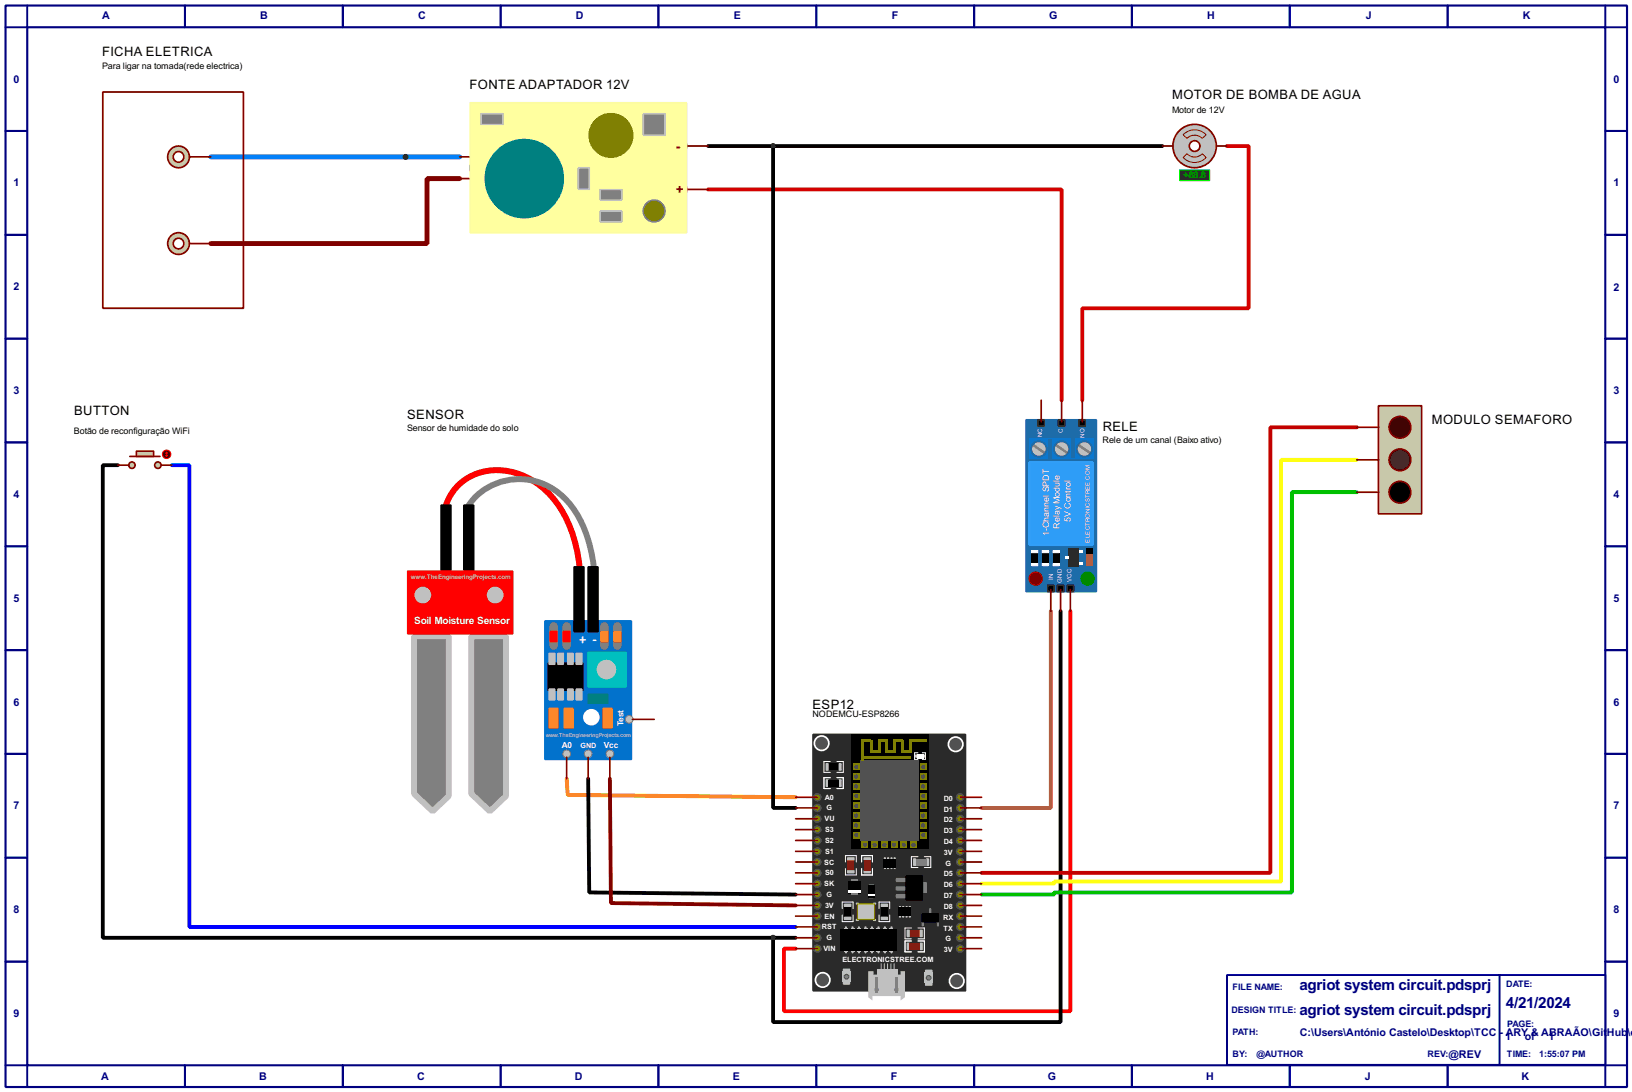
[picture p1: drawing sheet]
<svg xmlns="http://www.w3.org/2000/svg" width="383mm" height="256mm" viewBox="0 0 383 256" stroke-linecap="round" stroke-linejoin="round" font-family="sans-serif">
<path d="M1.3 1.3h381v254h-381zM6.4 6.4h370.8v243.8h-370.8z" fill="none" stroke="#000080" stroke-width=".5"/>
<g fill="none" stroke="#000080" stroke-width=".45">
<path d="M6.4 1.3v5.1h-5.1M43.5 1.3v5.1M80.6 1.3v5.1M117.7 1.3v5.1M154.7 1.3v5.1M191.8 1.3v5.1M228.9 1.3v5.1M266 1.3v5.1M303.1 1.3v5.1M340.2 1.3v5.1M377.2 1.3v5.1h5.1M1.3 30.8h5.1"/>
<path d="M377.2 30.8h5.1M1.3 55.2h5.1M377.2 55.2h5.1M1.3 79.6h5.1M377.2 79.6h5.1M1.3 103.9h5.1M377.2 103.9h5.1M1.3 128.3h5.1M377.2 128.3h5.1M1.3 152.7h5.1M377.2 152.7h5.1M1.3 177.1h5.1"/>
<path d="M377.2 177.1h5.1M1.3 201.5h5.1M377.2 201.5h5.1M1.3 225.9h5.1M377.2 225.9h5.1M1.3 250.2h5.1v5.1M43.5 250.2v5.1M80.6 250.2v5.1M117.7 250.2v5.1M154.7 250.2v5.1M191.8 250.2v5.1M228.9 250.2v5.1"/>
<path d="M266 250.2v5.1M303.1 250.2v5.1M340.2 250.2v5.1M382.3 250.2h-5.1v5.1"/>
</g>
<path d="M288.3 229h88.9v21.1h-88.9z" fill="#fff" stroke="#000080" stroke-width=".45"/>
<path d="M352.4 229v21.1" fill="none" stroke="#000080" stroke-width=".45"/>
<path d="M40.4 109.3h4.1v108.4h142.5" fill="none" stroke="#00f" stroke-width=".9"/>
<path d="M133.2 182.9l.2 3.8 53.6 .6" fill="none" stroke="#ff8000" stroke-width=".9"/>
<path d="M166.4 34.3h106.7M181.7 34.3v155.5h5.3M27.7 109.3h-3.5v111h157.5M249.2 143.6v96.5h-67.5v-19.8M138.2 182.9l.3 26.7 48.5 .5M181.7 220.3h5.3" fill="none" stroke="#000" stroke-width=".9"/>
<path d="M143.3 182.9l.3 29.2 43.4 .6" fill="none" stroke="#800000" stroke-width=".9"/>
<path d="M246.9 143.6v46.2h-16.2" fill="none" stroke="#c06000" stroke-width=".9"/>
<path d="M251.5 143.6v93.9h-67.3v-14.7h2.8" fill="none" stroke="#f00" stroke-width=".9"/>
<path d="M318.8 100.4h-20.3v104.6h-67.8" fill="none" stroke="#c40000" stroke-width=".9"/>
<path d="M318.8 108h-17.8v99.1h-53.3v.5h-17" fill="none" stroke="#ff0" stroke-width=".9"/>
<path d="M318.8 115.6h-15.2v94h-55.9v.5h-17" fill="none" stroke="#00c000" stroke-width=".9"/>
<path d="M288.3 34.3h5.1v38.1h-39.1v21.6M166.4 44.5h83.1v49.5" fill="none" stroke="#d50000" stroke-width=".9"/>
<path d="M108 42h-7.6v15.2h-50.8" fill="none" stroke="#800000" stroke-width="1.2"/>
<path d="M49.6 36.9h58.4" fill="none" stroke="#0080ff" stroke-width="1.2"/>
<path d="M191.1 172.5h35.8v60.2h-35.8z" fill="#2a2a2a" stroke="#2a2a2a" stroke-width=".4"/>
<path d="M200 172.5h18.2v26.9h-18.2z" fill="#000"/>
<path d="M202.2 178.6h13.8v18.8h-13.8z" fill="#515151"/>
<g fill="#b3b300">
<path d="M202.5 173.8h.5v4.8h-.5z"/>
<path d="M200.5 190.8h1.5v1.5h-1.5z"/>
</g>
<circle cx="201.2" cy="191.6" r=".55" fill="#515151"/>
<path d="M200.5 188.5h1.5v1.5h-1.5z" fill="#b3b300"/>
<circle cx="201.2" cy="189.3" r=".55" fill="#515151"/>
<path d="M200.5 186.2h1.5v1.6h-1.5z" fill="#b3b300"/>
<circle cx="201.2" cy="187" r=".55" fill="#515151"/>
<path d="M200.5 184h1.5v1.5h-1.5z" fill="#b3b300"/>
<circle cx="201.2" cy="184.7" r=".55" fill="#515151"/>
<path d="M200.5 181.7h1.5v1.5h-1.5z" fill="#b3b300"/>
<circle cx="201.2" cy="182.4" r=".55" fill="#515151"/>
<path d="M200.5 179.4h1.5v1.5h-1.5z" fill="#b3b300"/>
<circle cx="201.2" cy="180.1" r=".55" fill="#515151"/>
<path d="M200.5 193.1h1.5v1.5h-1.5z" fill="#b3b300"/>
<circle cx="201.2" cy="193.9" r=".55" fill="#515151"/>
<path d="M200.5 195.4h1.5v1.5h-1.5z" fill="#b3b300"/>
<circle cx="201.2" cy="196.1" r=".55" fill="#515151"/>
<path d="M202.5 197.7h1.5v1.5h-1.5z" fill="#b3b300"/>
<circle cx="203.2" cy="198.4" r=".55" fill="#515151"/>
<path d="M204.8 197.7h1.5v1.5h-1.5z" fill="#b3b300"/>
<circle cx="205.5" cy="198.4" r=".55" fill="#515151"/>
<path d="M207.1 197.7h1.5v1.5h-1.5z" fill="#b3b300"/>
<circle cx="207.8" cy="198.4" r=".55" fill="#515151"/>
<path d="M209.4 197.7h1.5v1.5h-1.5z" fill="#b3b300"/>
<circle cx="210.1" cy="198.4" r=".55" fill="#515151"/>
<path d="M211.6 197.7h1.6v1.5h-1.6z" fill="#b3b300"/>
<circle cx="212.3" cy="198.4" r=".55" fill="#515151"/>
<path d="M213.9 197.7h1.5v1.5h-1.5z" fill="#b3b300"/>
<circle cx="214.6" cy="198.4" r=".55" fill="#515151"/>
<path d="M216.2 190.8h1.5v1.5h-1.5z" fill="#b3b300"/>
<circle cx="216.9" cy="191.6" r=".55" fill="#515151"/>
<path d="M216.2 188.5h1.5v1.5h-1.5z" fill="#b3b300"/>
<circle cx="216.9" cy="189.3" r=".55" fill="#515151"/>
<path d="M216.2 186.2h1.5v1.6h-1.5z" fill="#b3b300"/>
<circle cx="216.9" cy="187" r=".55" fill="#515151"/>
<path d="M216.2 184h1.5v1.5h-1.5z" fill="#b3b300"/>
<circle cx="216.9" cy="184.7" r=".55" fill="#515151"/>
<path d="M216.2 181.7h1.5v1.5h-1.5z" fill="#b3b300"/>
<circle cx="216.9" cy="182.4" r=".55" fill="#515151"/>
<path d="M216.2 179.4h1.5v1.5h-1.5z" fill="#b3b300"/>
<circle cx="216.9" cy="180.1" r=".55" fill="#515151"/>
<path d="M216.2 193.1h1.5v1.5h-1.5z" fill="#b3b300"/>
<circle cx="216.9" cy="193.9" r=".55" fill="#515151"/>
<path d="M216.2 195.4h1.5v1.5h-1.5z" fill="#b3b300"/>
<circle cx="216.9" cy="196.1" r=".55" fill="#515151"/>
<g fill="#b3b300">
<path d="M202.5 173.8h2.3v.5h-2.3z"/>
<path d="M202.5 177.6h11.7v.5h-11.7z"/>
<path d="M204.5 173.8h.5v3h-.5z"/>
<path d="M204.5 176.3h2.3v.5h-2.3z"/>
<path d="M206.3 173.8h.5v3h-.5z"/>
<path d="M206.3 173.8h2.3v.5h-2.3z"/>
<path d="M208.1 173.8h.5v3h-.5z"/>
<path d="M208.1 176.3h2.3v.5h-2.3z"/>
<path d="M209.9 173.8h.5v3h-.5z"/>
<path d="M209.9 173.8h2.2v.5h-2.2z"/>
<path d="M211.9 173.8h.5v3h-.5z"/>
<path d="M211.9 176.3h2.3v.5h-2.3z"/>
<path d="M213.7 173.8h.5v3h-.5z"/>
<path d="M213.7 173.8h4v.5h-4z"/>
</g>
<g fill="#b3b300" stroke="#515151" stroke-width=".4">
<circle cx="225.6" cy="222.8" r=".8"/>
<circle cx="225.6" cy="220.3" r=".8"/>
<circle cx="225.6" cy="217.7" r=".8"/>
<circle cx="225.6" cy="215.2" r=".8"/>
<circle cx="225.6" cy="212.7" r=".8"/>
<circle cx="225.6" cy="210.1" r=".8"/>
<circle cx="225.6" cy="207.6" r=".8"/>
<circle cx="225.6" cy="205" r=".8"/>
<circle cx="225.6" cy="202.5" r=".8"/>
<circle cx="225.6" cy="200" r=".8"/>
<circle cx="225.6" cy="197.4" r=".8"/>
<circle cx="225.6" cy="194.9" r=".8"/>
<circle cx="225.6" cy="192.3" r=".8"/>
<circle cx="225.6" cy="189.8" r=".8"/>
<circle cx="225.6" cy="187.3" r=".8"/>
</g>
<g fill="#c0c0c0" stroke="#c0c0c0" stroke-width=".23">
<path d="M203 204.5h1.5v.5h-1.5z"/>
<path d="M203 201.5h1.5v.5h-1.5z"/>
</g>
<path d="M202.5 202.5v-1.5h2.5v1.5M202.5 204v1.5h2.5v-1.5" fill="none" stroke="#fff" stroke-width=".23"/>
<path d="M199.2 202h1.5v2.5h-1.5z" fill="#804000"/>
<g fill="#c0c0c0" stroke="#c0c0c0" stroke-width=".23">
<path d="M199.2 201.5h1.5v.5h-1.5z"/>
<path d="M199.2 204.5h1.5v.5h-1.5z"/>
</g>
<path d="M215.7 176.8h-.8v1.6h.8M198.7 202.5v-1.5h2.5v1.5M198.7 204v1.5h2.5v-1.5" fill="none" stroke="#fff" stroke-width=".23"/>
<path d="M215.2 177.3h2v.6h-2z" fill="#dadada" stroke="#dadada" stroke-width=".23"/>
<path d="M215.4 177.1h1.6v1h-1.6z" fill="#fff"/>
<path d="M203 202h1.5v2.5h-1.5z" fill="#804000"/>
<path d="M216.7 176.8h.8v1.6h-.8M202.5 202.5v-1.5h2.5v1.5M202.5 204v1.5h2.5v-1.5M215.7 201.2h-1.5v2.6h1.5M217.2 201.2h1.5v2.6h-1.5" fill="none" stroke="#fff" stroke-width=".23"/>
<g fill="#c0c0c0" stroke="#c0c0c0" stroke-width=".23">
<path d="M210.1 201.5h.3v.5h-.3z"/>
<path d="M207.8 201.5h.3v.5h-.3z"/>
<path d="M217.7 201.7h.5v1.6h-.5z"/>
<path d="M214.7 201.7h.5v1.6h-.5z"/>
<path d="M209.4 201.5h.2v.5h-.2z"/>
<path d="M208.6 201.5h.2v.5h-.2z"/>
<path d="M210.1 203.5h.3v.5h-.3z"/>
<path d="M207.8 203.5h.3v.5h-.3z"/>
<path d="M209.4 203.5h.2v.5h-.2z"/>
<path d="M208.6 203.5h.2v.5h-.2z"/>
</g>
<path d="M207.6 201.7h3v2.1h-3z" fill="#000"/>
<path d="M215.2 201.7h2.5v1.6h-2.5z" fill="#808080"/>
<path d="M199.2 206.8h3v3.1h-3z" fill="#000"/>
<path d="M199.2 209.1h3v.5h-3z" fill="#fff"/>
<g fill="#808080" stroke="#808080" stroke-width=".25">
<path d="M204.3 207.8h1v.3h-1z"/>
<path d="M204.3 210.6h1v.3h-1z"/>
</g>
<path d="M204 207.8h1.5v3.1h-1.5z" fill="#000"/>
<path d="M204 210.1h1.5v.3h-1.5z" fill="#fff"/>
<g fill="#808080">
<path d="M200 209.9h1.5v.2h-1.5z"/>
<path d="M200 206.6h1.5v.2h-1.5z"/>
</g>
<path d="M198.4 212.9h1.6v2.5h-1.6zM207.1 212.9h1.5v2.5h-1.5z" fill="#000"/>
<g fill="#c0c0c0" stroke="#c0c0c0" stroke-width=".23">
<path d="M198.4 215.4h1.6v.6h-1.6z"/>
<path d="M198.4 212.4h1.6v.5h-1.6z"/>
<path d="M207.1 215.4h1.5v.6h-1.5z"/>
<path d="M207.1 212.4h1.5v.5h-1.5z"/>
<path d="M201.2 212.1h.5v.3h-.5z"/>
<path d="M205.3 212.1h.5v.3h-.5z"/>
<path d="M201.2 216h.5v.2h-.5z"/>
<path d="M205.3 216h.5v.2h-.5z"/>
</g>
<path d="M197.9 213.4v-1.5h2.6v1.5M197.9 214.9v1.6h2.6v-1.6M206.6 214.9v1.6h2.5v-1.6M206.6 213.4v-1.5h2.5v1.5" fill="none" stroke="#fff" stroke-width=".23"/>
<path d="M201.5 212.4h4v3.6h-4z" fill="#c0c0c0" stroke="#b3b300" stroke-width=".3"/>
<g fill="#c0c0c0" stroke="#c0c0c0" stroke-width=".23">
<path d="M213.7 212.9h.2v.5h-.2z"/>
<path d="M211.4 212.9h.2v.5h-.2z"/>
<path d="M212.9 212.9h.3v.5h-.3z"/>
<path d="M212.1 212.9h.3v.5h-.3z"/>
<path d="M213.7 214.9h.2v.5h-.2z"/>
<path d="M211.4 214.9h.2v.5h-.2z"/>
<path d="M212.9 214.9h.3v.5h-.3z"/>
<path d="M212.1 214.9h.3v.5h-.3z"/>
<path d="M209.4 217.7h.2v.5h-.2z"/>
<path d="M207.8 217.7h.3v.5h-.3z"/>
<path d="M204.8 217.7h.2v.5h-.2z"/>
<path d="M206.3 217.7h.3v.5h-.3z"/>
<path d="M203.3 217.7h.2v.5h-.2z"/>
<path d="M200.2 217.7h.3v.5h-.3z"/>
<path d="M201.7 217.7h.3v.5h-.3z"/>
<path d="M198.7 217.7h.2v.5h-.2z"/>
</g>
<path d="M211.1 213.2h3.1v2h-3.1z" fill="#000"/>
<g fill="#c0c0c0">
<path d="M209.1 218h.8v.5h-.8z"/>
<path d="M207.6 218h.7v.5h-.7z"/>
<path d="M206 218h.8v.5h-.8z"/>
<path d="M204.5 218h.8v.5h-.8z"/>
<path d="M203 218h.8v.5h-.8z"/>
<path d="M201.5 218h.7v.5h-.7z"/>
<path d="M200 218h.7v.5h-.7z"/>
<path d="M198.4 218h.8v.5h-.8z"/>
</g>
<g fill="#c0c0c0" stroke="#c0c0c0" stroke-width=".23">
<path d="M209.4 223.3h.2v.5h-.2z"/>
<path d="M207.8 223.3h.3v.5h-.3z"/>
<path d="M204.8 223.3h.2v.5h-.2z"/>
<path d="M206.3 223.3h.3v.5h-.3z"/>
<path d="M203.3 223.3h.2v.5h-.2z"/>
<path d="M200.2 223.3h.3v.5h-.3z"/>
<path d="M201.7 223.3h.3v.5h-.3z"/>
<path d="M198.7 223.3h.2v.5h-.2z"/>
</g>
<g fill="#c0c0c0">
<path d="M209.1 223.1h.8v.5h-.8z"/>
<path d="M207.6 223.1h.7v.5h-.7z"/>
<path d="M206 223.1h.8v.5h-.8z"/>
<path d="M204.5 223.1h.8v.5h-.8z"/>
<path d="M203 223.1h.8v.5h-.8z"/>
<path d="M201.5 223.1h.7v.5h-.7z"/>
<path d="M200 223.1h.7v.5h-.7z"/>
<path d="M198.4 223.1h.8v.5h-.8z"/>
</g>
<path d="M197.4 218.2h13.2v5.1h-13.2z" fill="#000"/>
<g fill="#c0c0c0" stroke="#c0c0c0" stroke-width=".23">
<path d="M213.2 221.5h.5v1.6h-.5z"/>
<path d="M216.2 221.5h.5v1.6h-.5z"/>
</g>
<path d="M214.2 221h-1.5v2.6h1.5M215.7 221h1.5v2.6h-1.5" fill="none" stroke="#fff" stroke-width=".23"/>
<path d="M213.7 218.5h2.5v1.5h-2.5z" fill="#804000"/>
<g fill="#c0c0c0" stroke="#c0c0c0" stroke-width=".23">
<path d="M216.2 218.5h.5v1.5h-.5z"/>
<path d="M213.2 218.5h.5v1.5h-.5z"/>
</g>
<path d="M214.2 218h-1.5v2.5h1.5M215.7 218h1.5v2.5h-1.5" fill="none" stroke="#fff" stroke-width=".23"/>
<path d="M213.7 221.5h2.5v1.6h-2.5z" fill="#804000"/>
<path d="M214.2 221h-1.5v2.6h1.5M215.7 221h1.5v2.6h-1.5" fill="none" stroke="#fff" stroke-width=".23"/>
<g fill="#515151" stroke="#fff" stroke-width=".4">
<circle cx="193.3" cy="230.2" r="1.7"/>
<circle cx="224.8" cy="230.4" r="1.7"/>
</g>
<g fill="#c0c0c0" stroke="#c0c0c0" stroke-width=".23">
<path d="M198.2 227.6h1.5v.5h-1.5z"/>
<path d="M198.2 230.7h1.5v.5h-1.5z"/>
</g>
<path d="M197.9 228.1h2.1v2.6h-2.1z" fill="#b3bbbb"/>
<circle cx="198.9" cy="229.4" r=".55" fill="#808080" stroke="#515151" stroke-width=".23"/>
<g fill="#c0c0c0" stroke="#c0c0c0" stroke-width=".23">
<path d="M217.5 227.9h1.5v.5h-1.5z"/>
<path d="M217.5 230.9h1.5v.5h-1.5z"/>
</g>
<path d="M217.2 228.4h2.1v2.5h-2.1z" fill="#b3bbbb"/>
<circle cx="218.2" cy="229.7" r=".55" fill="#808080" stroke="#515151" stroke-width=".23"/>
<path d="M204 228.1h1.3v.8h6.3v-.8h1.1v6.1l-1.1 .8v-1h-6.6v1l-1-.8z" fill-rule="evenodd" fill="#c0c0c0"/>
<g fill="#808080">
<path d="M205.8 229.7h.5v3.5h-.5z"/>
<path d="M210.4 229.7h.5v3.5h-.5z"/>
</g>
<g fill="#808080">
<circle cx="206" cy="232.5" r=".55"/>
<circle cx="210.6" cy="232.5" r=".55"/>
</g>
<path d="M206 227.6h4.9v1.8h-4.9z" fill="#c0c0c0"/>
<path d="M207.1 226.4v1.2M207.8 226.4v1.2M208.6 226.4v1.2M209.4 226.4v1.2M210.1 226.4v1.2" fill="none" stroke="#c0c0c0" stroke-width=".23"/>
<g fill="#515151" stroke="#fff" stroke-width=".4">
<circle cx="193" cy="174.6" r="1.7"/>
<circle cx="224.5" cy="174.8" r="1.7"/>
</g>
<g fill="#808080" stroke="#808080" stroke-width=".23">
<path d="M210.6 206.3h2.3v.8h-2.3z"/>
<path d="M210.6 208.3h2.3v.8h-2.3z"/>
<path d="M210.6 210.1h2.3v.8h-2.3z"/>
<path d="M216.7 207.3h1v2.3h-1z"/>
<path d="M216.7 216.5h.3v1h-.3z"/>
<path d="M220.3 216.5h.2v1h-.2z"/>
<path d="M218.5 213.4h.2v1h-.2z"/>
</g>
<path d="M212.9 205.8h3.8v5.6h-3.8zM216.7 214.7h3.8v1.8h-3.8z" fill="#000" stroke="#000" stroke-width=".4"/>
<g fill="#b3b300" stroke="#515151" stroke-width=".4">
<circle cx="192" cy="222.8" r=".8"/>
<circle cx="192" cy="220.3" r=".8"/>
<circle cx="192" cy="217.7" r=".8"/>
<circle cx="192" cy="215.2" r=".8"/>
<circle cx="192" cy="212.7" r=".8"/>
<circle cx="192" cy="210.1" r=".8"/>
<circle cx="192" cy="207.6" r=".8"/>
<circle cx="192" cy="205" r=".8"/>
<circle cx="192" cy="202.5" r=".8"/>
<circle cx="192" cy="200" r=".8"/>
<circle cx="192" cy="197.4" r=".8"/>
<circle cx="192" cy="194.9" r=".8"/>
<circle cx="192" cy="192.3" r=".8"/>
<circle cx="192" cy="189.8" r=".8"/>
<circle cx="192" cy="187.3" r=".8"/>
</g>
<g fill="#c0c0c0" stroke="#c0c0c0" stroke-width=".23">
<path d="M194.1 183.2h.5v1.5h-.5z"/>
<path d="M197.2 183.2h.5v1.5h-.5z"/>
<path d="M197.2 179.4h.5v1.5h-.5z"/>
<path d="M194.1 179.4h.5v1.5h-.5z"/>
</g>
<path d="M195.1 178.9h-1.5v2.5h1.5M196.7 178.9h1.5v2.5h-1.5M195.1 182.7h-1.5v2.5h1.5M196.7 182.7h1.5v2.5h-1.5" fill="none" stroke="#fff" stroke-width=".23"/>
<path d="M194.6 179.4h2.6v1.5h-2.6zM194.6 183.2h2.6v1.5h-2.6z" fill="#000"/>
<g fill="none" stroke="#800000" stroke-width=".4">
<path d="M187 189.8h5.1M187 192.3h5.1M187 187.3h5.1M187 194.9h5.1M187 197.4h5.1M187 200h5.1M225.6 189.8h5.1M225.6 192.3h5.1M225.6 187.3h5.1M225.6 194.9h5.1M225.6 197.4h5.1M225.6 200h5.1"/>
<path d="M187 217.7h5.1M187 215.2h5.1M187 212.7h5.1M187 205h5.1M187 210.1h5.1M187 207.6h5.1M187 202.5h5.1M225.6 217.7h5.1M225.6 215.2h5.1M225.6 212.7h5.1M225.6 205h5.1M225.6 210.1h5.1"/>
<path d="M225.6 207.6h5.1M225.6 202.5h5.1M187 220.3h5.1M187 222.8h5.1M225.6 220.3h5.1M225.6 222.8h5.1"/>
</g>
<g fill="#c8c8aa" stroke="#800000" stroke-width=".4">
<circle cx="37.1" cy="109.3" r=".75"/>
<circle cx="31" cy="109.3" r=".75"/>
</g>
<path d="M30.5 107.2h7.1" fill="none" stroke="#800000" stroke-width=".4"/>
<path d="M32.1 106h4v1.2h-4z" fill="#c8c8aa" stroke="#800000" stroke-width=".4"/>
<path d="M27.7 109.3h2.6M37.9 109.3h2.5" fill="none" stroke="#800000" stroke-width=".4"/>
<circle cx="39.1" cy="106.7" r="1" fill="#400000" stroke="#f00" stroke-width=".23"/>
<path d="M38.9 107l.3 .2M39.2 106.2v1M39.2 106.2l-.3 .3M39.2 106.2l.2 .3M39.4 107l-.2 .2" fill="none" stroke="#f00" stroke-width=".23"/>
<path d="M110.8 149.4h8.1v37.6l-3.8 3.6-4.3-4.1z" fill-rule="evenodd" fill="#808080" stroke="#c0c0c0" stroke-width="1.4"/>
<path d="M104.7 118.9a12.4 12.4 0 0 1 14.5-8.3 19.1 19.1 0 0 1 13.9 11.3 33.6 33.6 0 0 1 3.1 11" fill="none" stroke="#f00" stroke-width="1.4"/>
<path d="M103.7 118.7h2.3v15.2h-2.3zM109 118.7h2.3v15.2h-2.3z" fill="#000" stroke="#000" stroke-width=".4"/>
<path d="M110 118.9a14.7 14.7 0 0 1 24-.4 28.6 28.6 0 0 1 5.5 14.4" fill="none" stroke="#808080" stroke-width="1.4"/>
<path d="M128.1 145.9h20.3v32.5h-20.3z" fill="#0272cc" stroke="#0272cc" stroke-width=".4"/>
<g fill="#c0c0c0" stroke="#808080" stroke-width=".25">
<circle cx="143.3" cy="177.1" r=".9"/>
<circle cx="133.1" cy="177.1" r=".9"/>
<circle cx="138.2" cy="177.1" r=".9"/>
</g>
<path d="M138.2 153.2h8.9v8.1h-8.9z" fill="#00c0c0" stroke="#00c0c0" stroke-width=".4"/>
<circle cx="142.5" cy="157.3" r="2.1" fill="#c0c0c0" stroke="#c0c0c0" stroke-width=".4"/>
<path d="M128.8 155.8h8.2v6.3h-8.2z" fill="#000" stroke="#000" stroke-width=".4"/>
<g fill="#c0c0c0" stroke="#c0c0c0" stroke-width=".4">
<path d="M131.1 153.5h1.3v2.5h-1.3z"/>
<path d="M129.1 153.5h1.3v2.5h-1.3z"/>
<path d="M135.4 153.5h1.3v2.5h-1.3z"/>
<path d="M133.4 153.5h1.3v2.5h-1.3z"/>
<path d="M131.1 161.9h1.3v2.5h-1.3z"/>
<path d="M129.1 161.9h1.3v2.5h-1.3z"/>
<path d="M135.4 161.9h1.3v2.5h-1.3z"/>
<path d="M133.4 161.9h1.3v2.5h-1.3z"/>
</g>
<circle cx="138.9" cy="168.5" r="1.75" fill="#fff" stroke="#fff" stroke-width=".4"/>
<g fill="#ff8000" stroke="#ff8000" stroke-width=".4">
<path d="M141.8 166.4h2v4.6h-2z"/>
<path d="M129.1 166.4h2v4.6h-2z"/>
<path d="M132.6 166.4h2.1v4.6h-2.1z"/>
<path d="M141.3 148.4h1.5v2.3h-1.5z"/>
<path d="M144.3 148.4h1.6v2.3h-1.6z"/>
</g>
<path d="M138.2 163.1h4.6v2.1h-4.6z" fill="#008080" stroke="#008080" stroke-width=".4"/>
<path d="M130.1 147.1v4.6M133.2 147.1v4.6M142 147.1v4.6M145.1 147.1v4.6" fill="none" stroke="#757575" stroke-width="2.1"/>
<g fill="#f00" stroke="#f00" stroke-width=".4">
<path d="M129.3 148.4h1.6v2.3h-1.6z"/>
<path d="M132.4 148.4h1.5v2.3h-1.5z"/>
</g>
<circle cx="147.8" cy="169" r=".9" fill="#c0c0c0" stroke="#808080" stroke-width=".25"/>
<path d="M134.9 133.2h2.3v15.2h-2.3zM138.2 133.2h2.3v15.2h-2.3z" fill="#000" stroke="#000" stroke-width=".4"/>
<path d="M97.3 149.4h8.2v37.6l-3.8 3.6-4.4-4.1z" fill-rule="evenodd" fill="#808080" stroke="#c0c0c0" stroke-width="1.4"/>
<path d="M95.8 134.2h24.7v14.7h-24.7z" fill="#f00" stroke="#f00" stroke-width=".4"/>
<g fill="#c0c0c0" stroke="#c0c0c0" stroke-width=".23">
<circle cx="99.3" cy="139.8" r="1.85"/>
<circle cx="116.3" cy="139.8" r="1.85"/>
</g>
<path d="M133.2 177.9v5M138.2 177.9v5M143.3 177.9v5M148.6 169h5.1" fill="none" stroke="#800000" stroke-width=".4"/>
<path d="M241.1 98.6h16.5v40.4h-16.5z" fill="#1d6ca9" stroke="#1d6ca9" stroke-width=".4"/>
<path d="M241.9 102.9h15.2v4.9h-15.2z" fill="#2584d9"/>
<circle cx="244.1" cy="105.5" r="1.8" fill="#c0c0c0"/>
<path d="M242.9 104.2l2.8 2-.3 .5-2.9-2z" fill-rule="evenodd" fill="#808080"/>
<path d="M241.9 108.5h14.9v19.6h-14.9z" fill="#2e9df7" stroke="#47b4f7" stroke-width=".4"/>
<circle cx="255.5" cy="135.9" r="1.5" fill="#00a400" stroke="#008000" stroke-width=".4"/>
<circle cx="244.1" cy="105.5" r="1.8" fill="none" stroke="#175786" stroke-width=".4"/>
<path d="M246.4 103.2h.8v4.6h-.8z" fill="#1d6ca9"/>
<circle cx="249.4" cy="105.5" r="1.8" fill="#c0c0c0"/>
<path d="M248.2 104.2l2.9 2-.4 .5-2.8-2z" fill-rule="evenodd" fill="#808080"/>
<circle cx="249.4" cy="105.5" r="1.8" fill="none" stroke="#175786" stroke-width=".4"/>
<path d="M251.8 102.9h.7v4.6h-.7z" fill="#1d6ca9"/>
<circle cx="254.8" cy="105.5" r="1.8" fill="#c0c0c0"/>
<path d="M253.5 104.2l2.9 2-.3 .5-2.9-2z" fill-rule="evenodd" fill="#808080"/>
<circle cx="254.8" cy="105.5" r="1.8" fill="none" stroke="#175786" stroke-width=".4"/>
<path d="M242.4 129.8h1.5v2.6h-1.5zM244.9 129.8h1.5v2.6h-1.5zM247.5 129.8h1.5v2.6h-1.5z" fill="#000"/>
<g fill="#fff" stroke="#fff" stroke-width=".23">
<path d="M242.4 129.3h1.5v.5h-1.5z"/>
<path d="M242.4 132.4h1.5v.5h-1.5z"/>
<path d="M244.9 129.3h1.5v.5h-1.5z"/>
<path d="M244.9 132.4h1.5v.5h-1.5z"/>
<path d="M247.5 129.3h1.5v.5h-1.5z"/>
<path d="M247.5 132.4h1.5v.5h-1.5z"/>
</g>
<path d="M251 128.8h2.5v4.4h-2.5z" fill="#242424"/>
<g fill="#fff">
<path d="M250.2 130.6h.8v.5h-.8z"/>
<path d="M253.5 129.3h.8v.5h-.8z"/>
<path d="M253.5 132.1h.8v.5h-.8z"/>
</g>
<path d="M255.3 130.1h1.5v2.8h-1.5z" fill="#ca6500"/>
<path d="M255.3 128.8h1.5v1.3h-1.5z" fill="#000"/>
<circle cx="243.3" cy="135.9" r="1.5" fill="#800000" stroke="#a40000" stroke-width=".4"/>
<path d="M243.9 98.6h1.5v1.5h-1.5zM248.7 98.6h1.5v1.5h-1.5zM253.5 98.6h1.6v1.5h-1.6zM246.2 137.5h1.5v1.5h-1.5zM248.5 137.5h1.5v1.5h-1.5zM250.8 137.5h1.5v1.5h-1.5z" fill="#000" stroke="#373737" stroke-width=".4"/>
<path d="M244.7 94v5.1M249.5 94v5.1M254.3 94v5.1M246.9 138.5v5.1M249.2 138.5v5.1M251.5 138.5v5.1" fill="none" stroke="#800000" stroke-width=".4"/>
<circle cx="181.6" cy="220.3" r=".5" fill="#004000" stroke="#004000" stroke-width=".4"/>
<path d="M323.9 95.3h10.2v25.4h-10.2z" fill="#c8c8aa" stroke="#800000" stroke-width=".4"/>
<circle cx="328.9" cy="100.4" r="2.55" fill="#400000" stroke="#800000" stroke-width=".4"/>
<circle cx="328.9" cy="115.6" r="2.55" fill="#003000" stroke="#800000" stroke-width=".4"/>
<circle cx="328.9" cy="108" r="2.55" fill="#403000" stroke="#800000" stroke-width=".4"/>
<path d="M318.8 100.4h5.1M318.8 108h5.1M318.8 115.6h5.1" fill="none" stroke="#800000" stroke-width=".4"/>
<circle cx="115.6" cy="39.4" r="5.1" fill="#c8c8aa" stroke="#800000" stroke-width=".4"/>
<path d="M108 36.9h3.1M112.1 39.9l.5 .5M112.6 38.2v2.2M113.1 39.9l-.5 .5M114.4 39.4l2.5 2.6M115.6 31.8v2.5M116.9 36.9v5.1M119.4 39.4l-2.5 2.6M108 42h3.1M115.6 44.5v2.5" fill="none" stroke="#800000" stroke-width=".4"/>
<circle cx="158.8" cy="44.5" r="2.55" fill="#c8c8aa" stroke="#800000" stroke-width=".4"/>
<circle cx="158.8" cy="44.5" r="1.25" fill="#feffff" stroke="#800000" stroke-width=".4"/>
<path d="M161.3 44.5h5.1" fill="none" stroke="#800000" stroke-width=".4"/>
<circle cx="158.8" cy="34.3" r="2.55" fill="#c8c8aa" stroke="#800000" stroke-width=".4"/>
<circle cx="158.8" cy="34.3" r="1.25" fill="#feffff" stroke="#800000" stroke-width=".4"/>
<path d="M161.3 34.3h5.1" fill="none" stroke="#800000" stroke-width=".4"/>
<path d="M110.5 24.2h50.8v30.5h-50.8z" fill="#ffff9f" stroke="#fdfd9f" stroke-width=".4"/>
<path d="M24.2 21.6h33v50.8h-33z" fill="none" stroke="#800000" stroke-width=".4"/>
<circle cx="153.7" cy="49.6" r="2.55" fill="#808000" stroke="#808080" stroke-width=".4"/>
<g fill="#808080" stroke="#c0c0c0" stroke-width=".4">
<path d="M113.1 26.7h5.1v2.6h-5.1z"/>
<path d="M135.9 39.4h2.6v5.1h-2.6z"/>
<path d="M151.2 26.7h5.1v5.1h-5.1z"/>
</g>
<circle cx="143.5" cy="31.8" r="5.1" fill="#808000" stroke="#808000" stroke-width=".4"/>
<circle cx="123.2" cy="42" r="9.2" fill="#008080" stroke="#008080" stroke-width=".4"/>
<g fill="#808080" stroke="#c0c0c0" stroke-width=".4">
<path d="M141 49.6h5.1v2.5h-5.1z"/>
<path d="M141 44.5h5.1v2.5h-5.1z"/>
</g>
<circle cx="41.9" cy="57.2" r="2.55" fill="#c8c8aa" stroke="#800000" stroke-width=".4"/>
<circle cx="41.9" cy="57.2" r="1.25" fill="#feffff" stroke="#800000" stroke-width=".4"/>
<path d="M44.5 57.2h5.1" fill="none" stroke="#800000" stroke-width=".4"/>
<circle cx="41.9" cy="36.9" r="2.55" fill="#c8c8aa" stroke="#800000" stroke-width=".4"/>
<circle cx="41.9" cy="36.9" r="1.25" fill="#feffff" stroke="#800000" stroke-width=".4"/>
<path d="M44.5 36.9h5.1" fill="none" stroke="#800000" stroke-width=".4"/>
<circle cx="95.3" cy="36.9" r=".5" fill="#004000" stroke="#004000" stroke-width=".4"/>
<path d="M277.2 39.9h7.1v2.6h-7.1z" fill="#004000" stroke="#0f0" stroke-width=".23"/>
<circle cx="280.7" cy="34.3" r="5.1" fill="#c0c0c0" stroke="#800000" stroke-width=".4"/>
<path d="M278 37l.9-.9a2.45 2.45 0 0 0 3.6 0l.9 .9a3.7 3.7 0 0 1-5.4 0zM278 31.7a3.7 3.7 0 0 1 5.4 0l-.9 .8a2.54 2.54 0 0 0-3.6 0z" fill="none" stroke="#800000" stroke-width=".23"/>
<circle cx="280.7" cy="34.3" r="1.25" fill="#feffff" stroke="#800000" stroke-width=".4"/>
<path d="M273.1 34.3h2.5M285.8 34.3h2.5" fill="none" stroke="#800000" stroke-width=".4"/>
<circle cx="181.6" cy="34.3" r=".5" fill="#004000" stroke="#004000" stroke-width=".4"/>
<text font-size="4.3" fill="#fff" x="136.1" y="151.3">+ -</text>
<g font-size="4" fill="#000080">
<text x="305.4" y="232.6">agriot system circuit.pdsprj</text>
<text x="305.4" y="238.4">agriot system circuit.pdsprj</text>
<text x="353.9" y="236.7">4/21/2024</text>
</g>
<g font-size="3.6" fill="#800000">
<text x="158.8" y="35.3">-</text>
<text x="158.8" y="45.5">+</text>
</g>
<g font-size="3.4">
<text x="24" y="13.2">FICHA ELETRICA</text>
<text x="110.4" y="20.8">FONTE ADAPTADOR 12V</text>
<text x="275.5" y="23.3">MOTOR DE BOMBA DE AGUA</text>
<text x="122.2" y="36.8">ACS2</text>
<text x="17.4" y="97.5">BUTTON</text>
<text x="95.7" y="98.4">SENSOR</text>
<text x="259.1" y="101.2">RELE</text>
<text x="336.5" y="99.6">MODULO SEMAFORO</text>
<text x="190.9" y="166.6">ESP12</text>
</g>
<g font-size="2.8" fill="#000080">
<text x="24" y="4.5">A</text>
<text x="61.1" y="4.5">B</text>
<text x="98.2" y="4.5">C</text>
<text x="135.3" y="4.5">D</text>
<text x="172.4" y="4.5">E</text>
<text x="209.6" y="4.5">F</text>
<text x="246.5" y="4.5">G</text>
<text x="283.6" y="4.5">H</text>
<text x="320.9" y="4.5">J</text>
<text x="357.8" y="4.5">K</text>
<text x="3.2" y="19.4">0</text>
<text x="379.1" y="19.4">0</text>
<text x="3.2" y="43.8">1</text>
<text x="379.1" y="43.8">1</text>
<text x="3.2" y="68.2">2</text>
<text x="379.1" y="68.4">2</text>
<text x="3.2" y="92.6">3</text>
<text x="379.1" y="92.6">3</text>
<text x="3.2" y="117">4</text>
<text x="379.1" y="117">4</text>
<text x="3.2" y="141.4">5</text>
<text x="379.1" y="141.4">5</text>
<text x="3.2" y="165.8">6</text>
<text x="379.1" y="165.8">6</text>
<text x="3.2" y="190.1">7</text>
<text x="379.1" y="190.1">7</text>
<text x="3.2" y="214.5">8</text>
<text x="379.1" y="214.5">8</text>
<text x="3.2" y="238.9">9</text>
<text x="379.1" y="238.9">9</text>
<text x="305.4" y="243.3">C:\Users\António Castelo\Desktop\TCC</text>
<text x="352.4" y="243.3">-</text>
<text x="353.7" y="244.4">1</text>
<text x="353.8" y="243.3">ARY &amp; ABRAÃO\Git</text>
<text x="358.3" y="244.4">of</text>
<text x="363.9" y="244.4">1</text>
<text x="377.6" y="243.3">Hub</text>
<text x="382.4" y="243.3">\</text>
<text x="383.1" y="243.3">ci</text>
<text x="340.4" y="248.4">@REV</text>
<text x="23.8" y="253.6">A</text>
<text x="60.9" y="253.6">B</text>
<text x="98" y="253.6">C</text>
<text x="135" y="253.6">D</text>
<text x="172.2" y="253.6">E</text>
<text x="209.3" y="253.6">F</text>
<text x="246.2" y="253.6">G</text>
<text x="283.4" y="253.6">H</text>
<text x="320.7" y="253.6">J</text>
<text x="357.5" y="253.6">K</text>
</g>
<text font-size="2.7" fill="#fff" x="97.3" y="146.6">Soil Moisture Sensor</text>
<g font-size="2.4">
<text x="24" y="16.1">Para ligar na tomada(rede electrica)</text>
<text x="275.4" y="26.7">Motor de 12V</text>
<text x="17.4" y="102">Botão de reconfiguração WiFi</text>
<text x="95.6" y="101.3">Sensor de humidade do solo</text>
<text x="259.1" y="104.1">Rele de um canal (Baixo ativo)</text>
<text x="190.9" y="168.5">NODEMCU-ESP8266</text>
</g>
<text font-size="2.4" fill="#008000" x="278.1" y="41.9">+88.8</text>
<g font-size="2.4" fill="#fff">
<text x="246.6" y="125.9" transform="rotate(-90 246.6 125.9)">1-Channel SPDT</text>
<text x="249.1" y="124.2" transform="rotate(-90 249.1 124.2)">Relay Module</text>
<text x="251.6" y="122.7" transform="rotate(-90 251.6 122.7)">5V Control</text>
</g>
<g font-size="2.4" fill="#000080">
<text x="289.6" y="232.4">FILE NAME:</text>
<text x="353.9" y="231.9">DATE:</text>
<text x="289.3" y="237.9">DESIGN TITLE:</text>
<text x="289.6" y="243.2">PATH:</text>
<text x="354.1" y="241.3">PAGE:</text>
<text x="289.6" y="248.2">BY:</text>
<text x="295.2" y="248.2">@AUTHOR</text>
<text x="335.4" y="248.3">REV:</text>
<text x="354.1" y="248.3">TIME:</text>
<text x="361.7" y="248.3">1:55:07 PM</text>
</g>
<g font-size="2.2" fill="#fff">
<text x="146.5" y="170.6" transform="rotate(-90 146.5 170.6)">Test</text>
<text x="132" y="175.7">A0</text>
<text x="141.9" y="175.7">Vcc</text>
</g>
<g font-size="1.9" fill="#fff">
<text x="136.4" y="175.7">GND</text>
<text x="193.8" y="187.9">A0</text>
<text x="194.2" y="190.4">G</text>
<text x="221.8" y="188.1">D0</text>
<text x="221.8" y="190.6">D1</text>
<text x="193.7" y="192.9">VU</text>
<text x="193.9" y="195.4">S3</text>
<text x="221.8" y="193.2">D2</text>
<text x="221.8" y="195.7">D3</text>
<text x="193.7" y="203.1">SC</text>
<text x="193.9" y="198">S2</text>
<text x="193.9" y="200.6">S1</text>
<text x="221.8" y="198.3">D4</text>
<text x="221.8" y="200.8">3V</text>
<text x="222.2" y="203.3">G</text>
<text x="193.7" y="208.2">SK</text>
<text x="193.9" y="205.6">S0</text>
<text x="221.8" y="205.9">D5</text>
<text x="221.8" y="208.4">D6</text>
<text x="193.7" y="215.8">EN</text>
<text x="193.9" y="213.3">3V</text>
<text x="194.2" y="210.7">G</text>
<text x="221.8" y="211">D7</text>
<text x="221.8" y="213.5">D8</text>
<text x="193.1" y="218.3">RST</text>
<text x="194.2" y="220.9">G</text>
<text x="221.6" y="216">RX</text>
<text x="221.7" y="218.6">TX</text>
<text x="222.2" y="221.1">G</text>
<text x="193.5" y="223.4">VIN</text>
<text x="197.9" y="225.9">ELECTRONICSTREE.COM</text>
<text x="221.8" y="223.7">3V</text>
</g>
<text font-size="1.7" fill="#c0c0c0" x="96.5" y="136.1">www.TheEngineeringProjects.com</text>
<g font-size="1.6" fill="#fff">
<text x="249.8" y="101.6" transform="rotate(-90 249.8 101.6)">C</text>
<text x="244.9" y="102.7" transform="rotate(-90 244.9 102.7)">NC</text>
<text x="254.8" y="102.8" transform="rotate(-90 254.8 102.8)">NO</text>
<text x="256.1" y="127.4" transform="rotate(-90 256.1 127.4)">ELECTRONICSTREE.COM</text>
<text x="247.5" y="136.1" transform="rotate(-90 247.5 136.1)">IN</text>
<text x="249.5" y="136.9" transform="rotate(-90 249.5 136.9)">GND</text>
<text x="251.8" y="136.7" transform="rotate(-90 251.8 136.7)">VCC</text>
</g>
<text font-size="1.5" fill="#c0c0c0" x="128.3" y="173.2">www.TheEngineeringProjects.com</text>
</svg>
